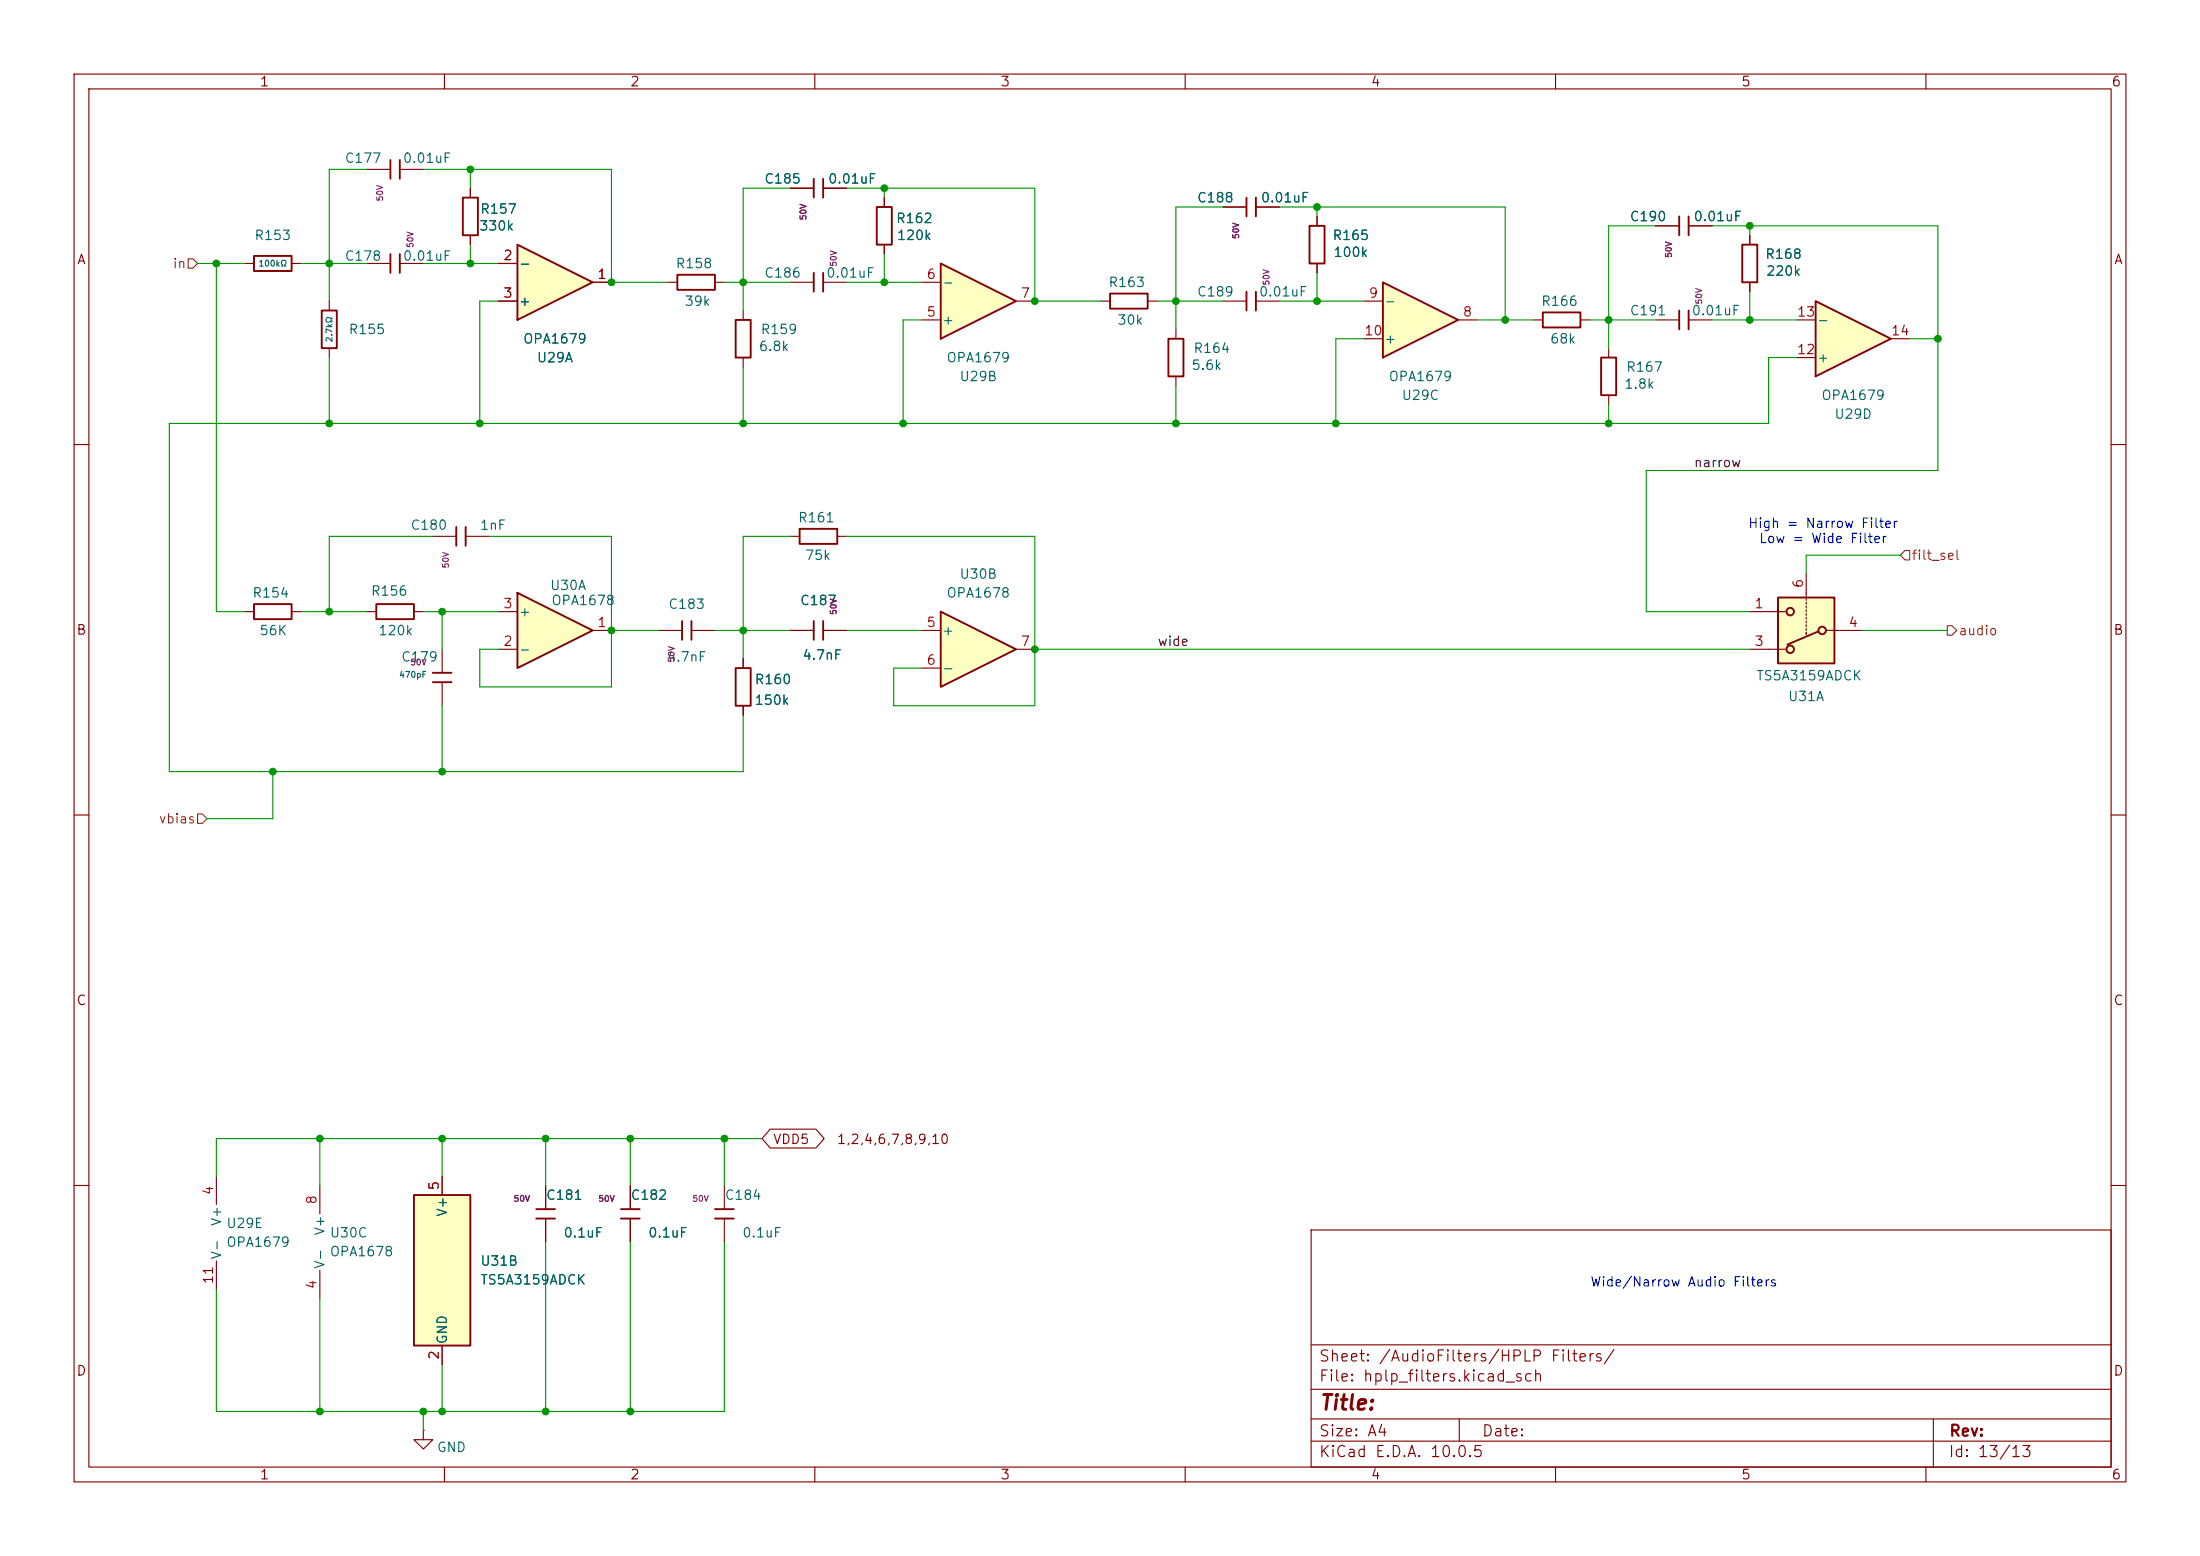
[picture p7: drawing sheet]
<svg xmlns="http://www.w3.org/2000/svg" width="297mm" height="210mm" viewBox="0 0 297 210" stroke-linecap="round" stroke-linejoin="round" font-family="sans-serif">
<g fill="none" stroke="#840000" stroke-width=".15">
<path d="M10 10h277v190h-277zM12 12h273v186h-273zM60 10v2M110 10v2M160 10v2M210 10v2M260 10v2M10 60h2M285 60h2M10 110h2M285 110h2M10 160h2"/>
<path d="M177 166h108v32h-108zM285 160h2M60 198v2M110 198v2M160 198v2M177 194.5h108M177 191.5h108M177 187.5h108M177 181.5h108M197 191.5v3M210 198v2M260 198v2"/>
<path d="M261 191.5v6.5"/>
</g>
<path d="M127 35.6l10.2 5-10.2 5.1z" fill="#ffffc2"/>
<path d="M109.9 36.8v2.6M111.1 36.8v2.6M127 35.6l10.2 5-10.2 5.1zM176.8 30.5h2v5.1h-2zM235.2 33h2v5.1h-2z" fill="none" stroke="#840000" stroke-width=".25"/>
<path d="M106.7 38.1h3.2M111.1 38.1h3.2M124.5 38.1h2.5M177.8 29.2v1.3M177.8 35.6v1.2M236.2 31.8v1.2M236.2 38.1v1.3M124.5 43.2h2.5M137.2 40.6h2.5" fill="none" stroke="#840000" stroke-width=".15"/>
<path d="M186.7 38.1l10.1 5.1-10.1 5.1z" fill="#ffffc2"/>
<g fill="none" stroke="#840000" stroke-width=".25">
<path d="M34.3 34.5h5.1v2.1h-5.1zM52.7 21.6v2.5M52.7 34.3v2.5M54 21.6v2.5M54 34.3v2.5M109.9 24.1v2.6M111.1 24.1v2.6M149.9 39.6h5v2.1h-5zM186.7 38.1l10.1 5.1-10.1 5.1zM226.7 29.2v2.6M228 29.2v2.6M157.7 45.7h2.1v5.1h-2.1z"/>
<path d="M208.3 42.2h5.1v2h-5.1zM226.7 41.9v2.6M228 41.9v2.6M34.3 81.5h5.1v2.1h-5.1z"/>
</g>
<g fill="none" stroke="#840000" stroke-width=".15">
<path d="M33 35.6h1.3M39.4 35.6h1.2M49.5 35.6h3.2M49.5 22.9h3.2M54 35.6h3.1M54 22.9h3.1M106.7 25.4h3.2M111.1 25.4h3.2M223.5 30.5h3.2M228 30.5h3.1M148.6 40.6h1.3M154.9 40.6h1.3"/>
<path d="M158.7 44.5v1.2M158.7 50.8v1.3M184.1 40.6h2.6M184.1 45.7h2.6M196.8 43.2h2.6M207 43.2h1.3M213.4 43.2h1.2M223.5 43.2h3.2M228 43.2h3.1M33 82.6h1.3M39.4 82.6h1.2"/>
</g>
<path d="M69.8 33l10.2 5.1-10.2 5.1z" fill="#ffffc2"/>
<path d="M62.5 26.7h2v5.1h-2zM69.8 33l10.2 5.1-10.2 5.1zM168.3 26.7v2.5M168.3 39.4v2.5M169.5 26.7v2.5M169.5 39.4v2.5M43.4 41.9h2.1v5.1h-2.1zM216.2 48.3h2v5h-2z" fill="none" stroke="#840000" stroke-width=".25"/>
<g fill="none" stroke="#840000" stroke-width=".15">
<path d="M63.5 25.4v1.3M63.5 31.8v1.2M67.3 35.6h2.5M80 38.1h2.5M165.1 27.9h3.2M169.5 27.9h3.2M44.4 40.6v1.3M44.4 47v1.3M67.3 40.6h2.5M165.1 40.6h3.2M169.5 40.6h3.2M217.2 47v1.3"/>
<path d="M217.2 53.3v1.3"/>
</g>
<path d="M55.9 161.3h7.6v20.3h-7.6z" fill="#ffffc2"/>
<path d="M55.9 161.3h7.6v20.3h-7.6z" fill="none" stroke="#840000" stroke-width=".25"/>
<path d="M59.7 158.8v2.5M59.7 181.6v2.6" fill="none" stroke="#840000" stroke-width=".15"/>
<path d="M127 82.6l10.2 5-10.2 5.1z" fill="#ffffc2"/>
<g fill="none" stroke="#840000" stroke-width=".25">
<path d="M107.9 71.4h5.1v2h-5.1zM50.8 81.5h5.1v2.1h-5.1zM58.4 92.1h2.6M58.4 90.8h2.6M92.1 83.8v2.6M93.3 83.8v2.6M109.9 83.8v2.6M111.1 83.8v2.6M127 82.6l10.2 5-10.2 5.1zM83.8 164.5h2.6M83.8 163.2h2.6M96.5 164.5h2.6"/>
<path d="M96.5 163.2h2.6"/>
</g>
<g fill="none" stroke="#840000" stroke-width=".15">
<path d="M106.7 72.4h1.2M113 72.4h1.3M49.5 82.6h1.3M55.9 82.6h1.2M59.7 87.6v3.2M59.7 92.1v3.2M88.9 85.1h3.2M93.3 85.1h3.2M106.7 85.1h3.2M111.1 85.1h3.2M124.5 85.1h2.5M124.5 90.2h2.5"/>
<path d="M137.2 87.6h2.5M29.2 158.8v3.8M29.2 170.2v3.8M43.2 160v3.8M43.2 171.5v3.8M85.1 160v3.2M85.1 164.5v3.1M97.8 160v3.2M97.8 164.5v3.1"/>
</g>
<path d="M69.8 80l10.2 5.1-10.2 5.1z" fill="#ffffc2"/>
<path d="M69.8 80l10.2 5.1-10.2 5.1z" fill="none" stroke="#840000" stroke-width=".25"/>
<path d="M67.3 87.6h2.5M67.3 82.6h2.5M80 85.1h2.5" fill="none" stroke="#840000" stroke-width=".15"/>
<path d="M245.1 40.6l10.2 5.1-10.2 5.1z" fill="#ffffc2"/>
<path d="M118.4 27.9h2v5.1h-2zM245.1 40.6l10.2 5.1-10.2 5.1zM61.6 71.1v2.6M62.9 71.1v2.6M99.3 90.2h2v5.1h-2zM72.4 164.5h2.5M72.4 163.2h2.5" fill="none" stroke="#840000" stroke-width=".25"/>
<g fill="none" stroke="#840000" stroke-width=".15">
<path d="M119.4 26.7v1.2M119.4 33v1.3M242.6 48.3h2.5M242.6 43.2h2.5M255.3 45.7h2.5M58.4 72.4h3.2M62.9 72.4h3.1M100.3 88.9v1.3M100.3 95.3v1.2M73.7 160v3.2M73.7 164.5v3.1M57.1 193v1.3h1.3l-1.3 1.3-1.2-1.3h1.2"/>
<path d="M57.1 193h.1"/>
</g>
<path d="M240 80.6h7.6v8.9h-7.6z" fill="#ffffc2"/>
<g fill="none" stroke="#840000" stroke-width=".15">
<path d="M63.5 25.4v1.3M63.5 31.8v1.2M67.3 35.6h2.5M80 38.1h2.5M90.2 38.1h1.2M96.5 38.1h1.3M106.7 25.4h3.2M111.1 25.4h3.2M119.4 26.7v1.2M119.4 33v1.3M165.1 27.9h3.2M169.5 27.9h3.2"/>
<path d="M177.8 29.2v1.3M177.8 35.6v1.2M223.5 30.5h3.2M228 30.5h3.1M236.2 31.8v1.2M236.2 38.1v1.3M67.3 40.6h2.5M100.3 41.9v1.3M100.3 48.3v1.2M243.8 77.5v3M100.3 88.9v1.3M100.3 95.3v1.2"/>
<path d="M106.7 85.1h3.2M111.1 85.1h3.2M236.2 87.6h4.8M236.2 82.6h4.8M243.8 80.8v.2M243.8 81.3v.2M243.8 81.8v.2M243.8 82.3v.3M243.8 82.8v.3M243.8 83.3v.3M243.8 83.8v.3M243.8 84.3v.3"/>
<path d="M243.8 84.8v.3M243.8 85.3v.3M246.6 85.1h4.9M59.7 158.8v2.5M104 152.4h6.2l1.1 1.3-1.1 1.2h-6.2l-1.1-1.2zM73.7 160v3.2M73.7 164.5v3.1M85.1 160v3.2M85.1 164.5v3.1M59.7 181.6v2.6"/>
</g>
<g fill="none" stroke="#840000" stroke-width=".25">
<path d="M91.4 37.1h5.1v2h-5.1zM99.3 43.2h2v5.1h-2zM240 80.6h7.6v8.9h-7.6zM245.5 85.2l-4.2 1.8"/>
<circle cx="241.7" cy="87.6" r=".51"/>
<circle cx="241.7" cy="82.6" r=".51"/>
<circle cx="246" cy="85.1" r=".51"/>
</g>
<path d="M25.4 34.9h.6l.7 .7-.7 .6h-.6zM257.2 74.3h.6v1.3h-.6l-.7-.7zM262.9 84.5h.6l.7 .6-.7 .6h-.6zM26.7 109.9h.6l.6 .6-.6 .6h-.6z" fill="none" stroke="#725600" stroke-width=".15"/>
<g fill="none" stroke="#009600" stroke-width=".15">
<path d="M26.7 35.6h6.3M29.2 35.6v47h3.8M40.6 35.6h8.9M49.5 22.9h-5.1v17.7M57.1 22.9h25.4v15.2h7.7M57.1 35.6h10.2M63.5 22.9v2.5M63.5 33v2.6M97.8 38.1h8.9M106.7 25.4h-6.4v16.5M114.3 25.4h25.4v15.2h8.9M114.3 38.1h10.2"/>
<path d="M119.4 25.4v1.3M119.4 34.3v3.8M165.1 27.9h-6.4v16.6M172.7 27.9h30.5v15.3M177.8 27.9v1.3M177.8 36.8v3.8M223.5 30.5h-6.3v16.5M231.1 30.5h30.5v33h-39.4v19.1h14M236.2 30.5v1.3M236.2 39.4v3.8M44.4 48.3v8.9M67.3 40.6h-2.5v16.6"/>
<path d="M100.3 49.5v7.7M124.5 43.2h-2.6v14M156.2 40.6h8.9M158.7 52.1v5.1M172.7 40.6h11.4M184.1 45.7h-3.8v11.5M199.4 43.2h7.6M214.6 43.2h8.9M217.2 54.6v2.6M231.1 43.2h11.5M242.6 48.3h-3.8v8.9h-215.9v46.9h77.4v-7.6M257.8 45.7h3.8"/>
<path d="M58.4 72.4h-14v10.2M66 72.4h16.5v20.3h-17.7v-5.1h2.5M106.7 72.4h-6.4v16.5M114.3 72.4h25.4v22.9h-19.1v-5.1h3.9M256.5 74.9h-12.7v2.6M40.6 82.6h8.9M57.1 82.6h10.2M59.7 82.6v5M59.7 95.3v8.8M82.5 85.1h6.4M96.5 85.1h10.2M114.3 85.1h10.2"/>
<path d="M139.7 87.6h96.5M251.5 85.1h11.4M36.8 104.1v6.4h-8.9M43.2 153.7v6.3M59.7 153.7v5.1M73.7 153.7v6.3M85.1 153.7v6.3M97.8 153.7v6.3M102.9 153.7h-73.7v5.1M43.2 175.3v15.2M73.7 167.6v22.9M85.1 167.6v22.9"/>
<path d="M97.8 167.6v22.9h-68.6v-16.5M57.1 190.5v2.5M59.7 184.2v6.3"/>
</g>
<g fill="#009600" stroke="#009600" stroke-width=".14">
<circle cx="236.2" cy="30.5" r=".46"/>
<circle cx="236.2" cy="43.2" r=".46"/>
<circle cx="261.6" cy="45.7" r=".46"/>
<circle cx="217.2" cy="57.2" r=".46"/>
<circle cx="44.4" cy="82.6" r=".46"/>
<circle cx="36.8" cy="104.1" r=".46"/>
<circle cx="44.4" cy="35.6" r=".46"/>
<circle cx="29.2" cy="35.6" r=".46"/>
<circle cx="44.4" cy="57.2" r=".46"/>
<circle cx="63.5" cy="22.9" r=".46"/>
<circle cx="158.7" cy="57.2" r=".46"/>
<circle cx="139.7" cy="40.6" r=".46"/>
<circle cx="158.7" cy="40.6" r=".46"/>
<circle cx="119.4" cy="38.1" r=".46"/>
<circle cx="100.3" cy="38.1" r=".46"/>
<circle cx="119.4" cy="25.4" r=".46"/>
<circle cx="73.7" cy="190.5" r=".46"/>
<circle cx="59.7" cy="190.5" r=".46"/>
<circle cx="85.1" cy="153.7" r=".46"/>
<circle cx="97.8" cy="153.7" r=".46"/>
<circle cx="59.7" cy="153.7" r=".46"/>
<circle cx="43.2" cy="153.7" r=".46"/>
<circle cx="73.7" cy="153.7" r=".46"/>
<circle cx="43.2" cy="190.5" r=".46"/>
<circle cx="57.1" cy="190.5" r=".46"/>
<circle cx="85.1" cy="190.5" r=".46"/>
<circle cx="59.7" cy="104.1" r=".46"/>
<circle cx="63.5" cy="35.6" r=".46"/>
<circle cx="64.8" cy="57.2" r=".46"/>
<circle cx="59.7" cy="82.6" r=".46"/>
<circle cx="82.5" cy="38.1" r=".46"/>
<circle cx="217.2" cy="43.2" r=".46"/>
<circle cx="180.3" cy="57.2" r=".46"/>
<circle cx="203.2" cy="43.2" r=".46"/>
<circle cx="177.8" cy="40.6" r=".46"/>
<circle cx="177.8" cy="27.9" r=".46"/>
<circle cx="100.3" cy="57.2" r=".46"/>
<circle cx="82.5" cy="85.1" r=".46"/>
<circle cx="100.3" cy="85.1" r=".46"/>
<circle cx="121.9" cy="57.2" r=".46"/>
<circle cx="139.7" cy="87.6" r=".46"/>
</g>
<text font-size="2" fill="#840000" x="178" y="190.8">Title:</text>
<g font-size="1.5" fill="#840000">
<text x="178" y="184.1">Sheet: /AudioFilters/HPLP Filters/</text>
<text x="178" y="186.8">File: hplp_filters.kicad_sch</text>
<text x="178" y="197">KiCad E.D.A. 10.0.5</text>
<text x="178" y="194.2">Size: A4</text>
<text x="200" y="194.2">Date:</text>
<text x="263" y="197">Id: 13/13</text>
<text x="263" y="194.2">Rev:</text>
</g>
<g font-size="1.3" fill="#840000">
<text x="35" y="12">1</text>
<text x="85" y="12">2</text>
<text x="135" y="12">3</text>
<text x="185" y="12">4</text>
<text x="235" y="12">5</text>
<text x="285" y="12">6</text>
<text x="10.3" y="36">A</text>
<text x="285.3" y="36">A</text>
<text x="10.2" y="86">B</text>
<text x="285.2" y="86">B</text>
<text x="10.2" y="136">C</text>
<text x="285.2" y="136">C</text>
<text x="104.3" y="154.7">VDD5</text>
<text x="112.9" y="154.7">1,2,4,6,7,8,9,10</text>
<text x="10.2" y="186">D</text>
<text x="285.2" y="186">D</text>
<text x="35" y="200">1</text>
<text x="85" y="200">2</text>
<text x="135" y="200">3</text>
<text x="185" y="200">4</text>
<text x="235" y="200">5</text>
<text x="285" y="200">6</text>
</g>
<g font-size="1.3" fill="#006464">
<text x="46.4" y="22.3">C177</text>
<text x="54.3" y="22.3">0.01uF</text>
<text x="64.7" y="29.2">R157</text>
<text x="103.1" y="25.1">C185</text>
<text x="111.7" y="25.1">0.01uF</text>
<text x="161.5" y="27.6">C188</text>
<text x="170.1" y="27.6">0.01uF</text>
<text x="34.3" y="32.7">R153</text>
<text x="46.4" y="35.5">C178</text>
<text x="54.3" y="35.5">0.01uF</text>
<text x="64.6" y="31.4">330k</text>
<text x="120.9" y="30.4">R162</text>
<text x="121" y="32.7">120k</text>
<text x="179.8" y="32.7">R165</text>
<text x="179.9" y="35">100k</text>
<text x="219.9" y="30.2">C190</text>
<text x="228.5" y="30.2">0.01uF</text>
<text x="238.2" y="35.3">R168</text>
<text x="70" y="36.5">-</text>
<text x="70" y="41.6">+</text>
<text x="91.1" y="36.5">R158</text>
<text x="92.3" y="41.6">39k</text>
<text x="103.1" y="37.8">C186</text>
<text x="111.4" y="37.8">0.01uF</text>
<text x="127.1" y="39.1">-</text>
<text x="149.5" y="39.1">R163</text>
<text x="161.5" y="40.3">C189</text>
<text x="169.9" y="40.3">0.01uF</text>
<text x="186.8" y="41.6">-</text>
<text x="208" y="41.6">R166</text>
<text x="238.3" y="37.5">220k</text>
<text x="47" y="45.4">R155</text>
<text x="70.5" y="46.7">OPA1679</text>
<text x="102.3" y="47.7">6.8k</text>
<text x="102.6" y="45.4">R159</text>
<text x="127.1" y="44.1">+</text>
<text x="150.7" y="44.1">30k</text>
<text x="161" y="48">R164</text>
<text x="186.8" y="46.7">+</text>
<text x="209.2" y="46.7">68k</text>
<text x="219.9" y="42.9">C191</text>
<text x="228.3" y="42.9">0.01uF</text>
<text x="245.2" y="44.1">-</text>
<text x="72.4" y="49.2">U29A</text>
<text x="127.7" y="49.2">OPA1679</text>
<text x="129.4" y="51.8">U29B</text>
<text x="160.8" y="50.2">5.6k</text>
<text x="187.4" y="51.8">OPA1679</text>
<text x="219.2" y="52.8">1.8k</text>
<text x="219.4" y="50.5">R167</text>
<text x="245.2" y="49.2">+</text>
<text x="189.1" y="54.3">U29C</text>
<text x="245.8" y="54.3">OPA1679</text>
<text x="247.6" y="56.8">U29D</text>
<text x="55.3" y="71.8">C180</text>
<text x="64.7" y="71.8">1nF</text>
<text x="107.6" y="70.8">R161</text>
<text x="108.6" y="75.9">75k</text>
<text x="34" y="81">R154</text>
<text x="50" y="80.7">R156</text>
<text x="70" y="83.5">+</text>
<text x="74.2" y="80">U30A</text>
<text x="74.3" y="82">OPA1678</text>
<text x="90.1" y="82.5">C183</text>
<text x="107.9" y="82">C187</text>
<text x="127.7" y="81">OPA1678</text>
<text x="129.4" y="78.4">U30B</text>
<text x="34.9" y="86.1">56K</text>
<text x="51" y="86.1">120k</text>
<text x="54.1" y="89.6">C179</text>
<text x="70" y="88.6">-</text>
<text x="90" y="89.6">4.7nF</text>
<text x="108.2" y="89.4">4.7nF</text>
<text x="127.1" y="86.1">+</text>
<text x="101.8" y="95.5">150k</text>
<text x="101.8" y="92.7">R160</text>
<text x="127.1" y="91.1">-</text>
<text x="237" y="92.1">TS5A3159ADCK</text>
<text x="241.3" y="94.9">U31A</text>
<text x="30.2" y="165.6" transform="rotate(-90 30.2 165.6)">V+</text>
<text x="30.5" y="166.1">U29E</text>
<text x="44.1" y="166.8" transform="rotate(-90 44.1 166.8)">V+</text>
<text x="44.4" y="167.3">U30C</text>
<text x="60.7" y="164.3" transform="rotate(-90 60.7 164.3)">V+</text>
<text x="73.6" y="162.3">C181</text>
<text x="76" y="167.3">0.1uF</text>
<text x="85.1" y="162.3">C182</text>
<text x="87.4" y="167.3">0.1uF</text>
<text x="97.8" y="162.3">C184</text>
<text x="100.1" y="167.3">0.1uF</text>
<text x="30.2" y="170.1" transform="rotate(-90 30.2 170.1)">V-</text>
<text x="30.5" y="168.6">OPA1679</text>
<text x="44.1" y="171.3" transform="rotate(-90 44.1 171.3)">V-</text>
<text x="44.4" y="169.9">OPA1678</text>
<text x="64.8" y="171.1">U31B</text>
<text x="64.8" y="173.7">TS5A3159ADCK</text>
<text x="60.7" y="181.5" transform="rotate(-90 60.7 181.5)">GND</text>
<text x="58.9" y="196.3">GND</text>
</g>
<g font-size="1.3" fill="#a90000">
<text x="67.8" y="35.4">2</text>
<text x="67.8" y="40.5">3</text>
<text x="80.5" y="38">1</text>
<text x="125" y="38">6</text>
<text x="137.7" y="40.5">7</text>
<text x="184.7" y="40.5">9</text>
<text x="125" y="43">5</text>
<text x="184.1" y="45.6">10</text>
<text x="197.4" y="43">8</text>
<text x="242.5" y="43">13</text>
<text x="255.2" y="45.6">14</text>
<text x="242.5" y="48.1">12</text>
<text x="67.8" y="82.4">3</text>
<text x="236.8" y="82.4">1</text>
<text x="243.7" y="79.5" transform="rotate(-90 243.7 79.5)">6</text>
<text x="67.8" y="87.5">2</text>
<text x="80.5" y="85">1</text>
<text x="125" y="85">5</text>
<text x="137.7" y="87.5">7</text>
<text x="236.8" y="87.5">3</text>
<text x="249.5" y="85">4</text>
<text x="125" y="90">6</text>
<text x="29.1" y="161.4" transform="rotate(-90 29.1 161.4)">4</text>
<text x="59.6" y="160.8" transform="rotate(-90 59.6 160.8)">5</text>
<text x="43" y="162.7" transform="rotate(-90 43 162.7)">8</text>
<text x="29.1" y="173.4" transform="rotate(-90 29.1 173.4)">11</text>
<text x="43" y="174.1" transform="rotate(-90 43 174.1)">4</text>
<text x="59.6" y="183.6" transform="rotate(-90 59.6 183.6)">2</text>
</g>
<g font-size="1.3" fill="#725600">
<text x="23.2" y="36.5">in</text>
<text x="258" y="75.9">filt_sel</text>
<text x="264.3" y="86.1">audio</text>
<text x="21.4" y="111.5">vbias</text>
</g>
<g font-size="1.3" fill="#0f0f0f">
<text x="228.6" y="63.4">narrow</text>
<text x="156.2" y="87.5">wide</text>
</g>
<g font-size="1.3" fill="#0000c2">
<text x="235.9" y="71.6">High = Narrow Filter</text>
<text x="237.4" y="73.6">Low = Wide Filter</text>
<text x="214.6" y="174">Wide/Narrow Audio Filters</text>
</g>
<g font-size=".8" fill="#840084">
<text x="51.9" y="27.3" transform="rotate(-90 51.9 27.3)">50V</text>
<text x="109" y="29.8" transform="rotate(-90 109 29.8)">50V</text>
<text x="56" y="33.5" transform="rotate(-90 56 33.5)">50V</text>
<text x="167.5" y="32.3" transform="rotate(-90 167.5 32.3)">50V</text>
<text x="225.9" y="34.9" transform="rotate(-90 225.9 34.9)">50V</text>
<text x="113.1" y="36.1" transform="rotate(-90 113.1 36.1)">50V</text>
<text x="171.6" y="38.6" transform="rotate(-90 171.6 38.6)">50V</text>
<text x="230" y="41.2" transform="rotate(-90 230 41.2)">50V</text>
<text x="60.8" y="76.8" transform="rotate(-90 60.8 76.8)">50V</text>
<text x="113.1" y="83.1" transform="rotate(-90 113.1 83.1)">50V</text>
<text x="55.3" y="90">50V</text>
<text x="91.3" y="89.5" transform="rotate(-90 91.3 89.5)">50V</text>
<text x="69.3" y="162.4">50V</text>
<text x="80.7" y="162.4">50V</text>
<text x="93.4" y="162.4">50V</text>
</g>
<g font-size=".8" fill="#006464">
<text x="34.8" y="36.2">100kΩ</text>
<text x="45.1" y="46.3" transform="rotate(-90 45.1 46.3)">2.7kΩ</text>
<text x="53.8" y="91.7">470pF</text>
</g>
</svg>
